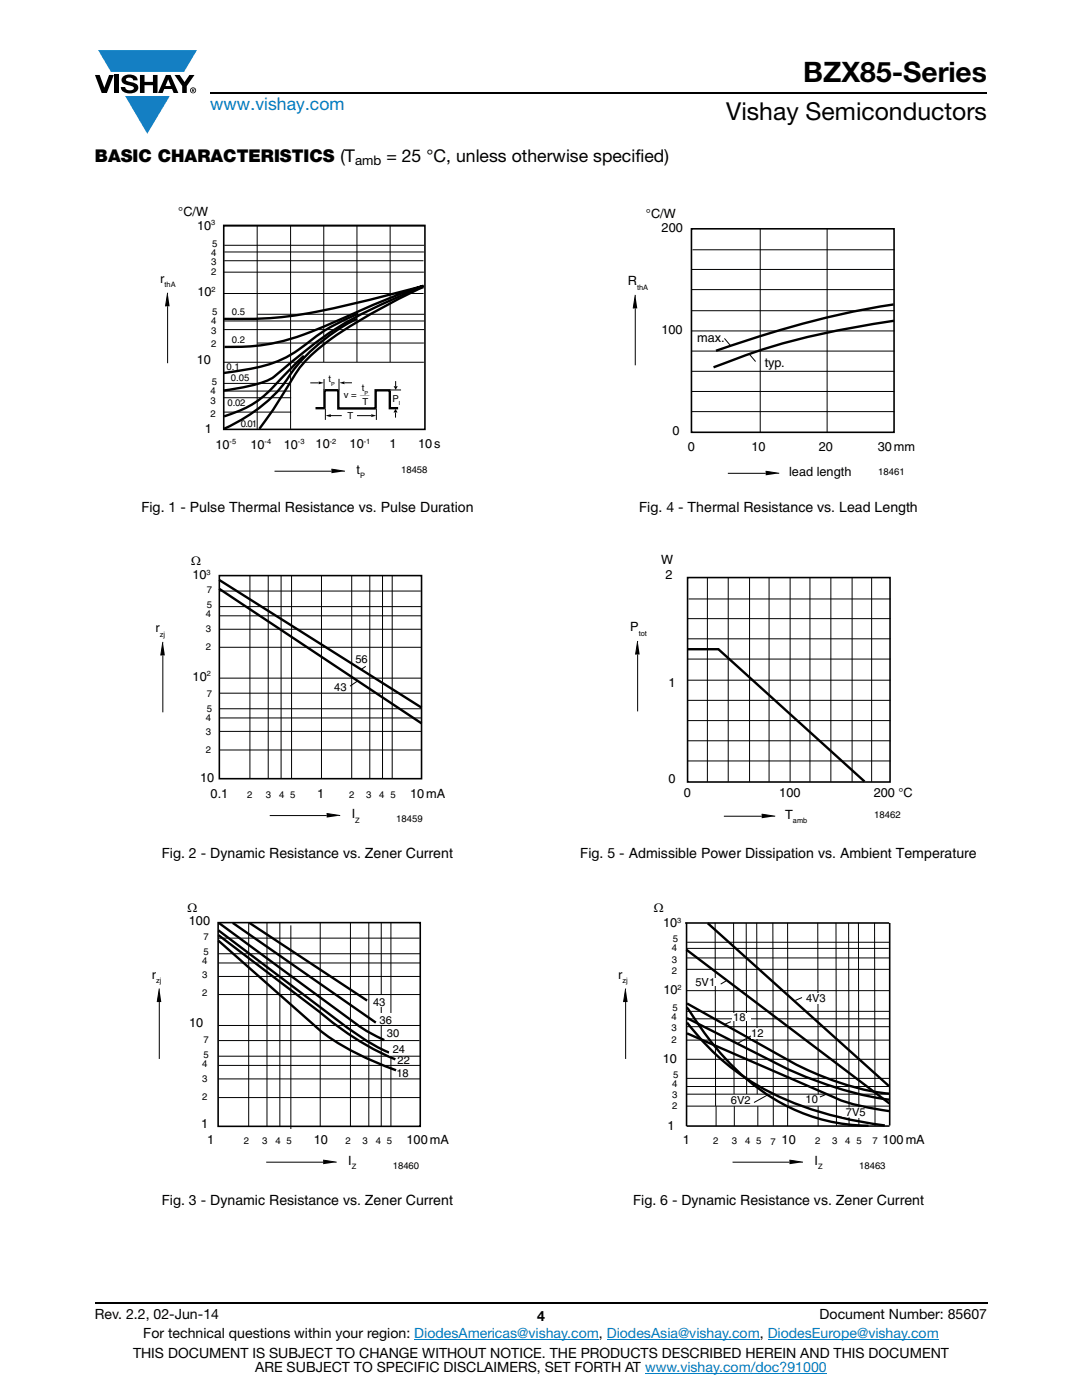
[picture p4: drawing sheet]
<svg xmlns="http://www.w3.org/2000/svg" width="216mm" height="279mm" viewBox="0 0 216 279" stroke-linecap="round" stroke-linejoin="round" font-family="sans-serif">
<g fill="#147fc3">
<path d="M19.6 10h19.7l-2.6 4.3h-1.1h-13.5z"/>
<path d="M25 19.2h8.9l-4.5 7.5z"/>
</g>
<g fill="#000">
<path d="M18.9 15h1l.9 2.5 1-2.5h.9l-1.4 3.6h-1zM22.9 15h.9v3.6h-.9zM24.6 15.3a2.1 2.1 0 0 1 2.8 .3l.1 .4h-.9a.79 .79 0 0 0-.7-.5 .79 .79 0 0 0-.8 .4l.3 .3 1 .2a1.08 1.08 0 0 1 1.2 1 1.08 1.08 0 0 1-1.1 1.2 1.73 1.73 0 0 1-2.4-1.2h.9a.96 .96 0 0 0 .8 .6 .96 .96 0 0 0 .9-.4 1.31 1.31 0 0 0-1.2-.6 1.03 1.03 0 0 1-1.1-.6 1.03 1.03 0 0 1 .2-1.1zM27.9 15h.9v1.3h1.7v-1.3h.9v3.6h-.9v-1.6h-1.7v1.6h-.9zM34.8 15h1.1l.9 1.4 1-1.4h1l-1.5 2.2v1.4h-.9v-1.4z"/>
<path d="M33.6 15.9l.5 1.3h-1.1zM33.1 15l-1.6 3.6h1l.3-.8h1.5l.3 .8h1l-1.6-3.6z"/>
<path d="M38.4 17.8h.2v.2h-.2zM38.3 17.7v.7h.1v-.3l.4 .3-.2-.3 .2-.2-.1-.2z"/>
<path d="M38.1 18a.46 .46 0 0 1 .9 0 .46 .46 0 0 1-.9 0zM37.9 18a.6 .6 0 0 0 1.2 0 .6 .6 0 0 0-1.2 0z"/>
</g>
<path d="M42 18.6h155M18.9 260h178.1" fill="none" stroke="#000" stroke-width=".36"/>
<path d="M82.7 267.3h36.8M121.1 267.3h30.5M128.7 274h36.3M153.2 267.3h34.1" fill="none" stroke="#007ec4" stroke-width=".2"/>
<path d="M44.8 49h39.8M44.6 72.3h40" fill="none" stroke="#000" stroke-width=".2"/>
<path d="M84.7 45l-40.1 .1" fill="none" stroke="#000" stroke-width=".32"/>
<path d="M63 81.5h1.7v-3.6h2.8v3.6h7.5v-3.6h2.8v3.6h1.6" fill="none" stroke="#000" stroke-width=".48"/>
<path d="M64.7 75.6v2.3z" fill="#fff"/>
<path d="M61.9 76.4h1.7M64.7 75.6v2.3M68.8 76.4h1.4" fill="none" stroke="#000" stroke-width=".2"/>
<path d="M63.6 76.1l1 .3-1 .3zM67.7 76.4l1-.3v.6z" fill="#000"/>
<path d="M67.6 75.6v2.2z" fill="#fff"/>
<path d="M67.6 75.6v2.2M71.2 83h2.9" fill="none" stroke="#000" stroke-width=".2"/>
<path d="M65 82.9l1-.2v.5zM74.1 82.7l1 .3-1 .2z" fill="#000"/>
<path d="M64.9 81.6v2.2z" fill="#fff"/>
<path d="M64.9 81.6v2.2" fill="none" stroke="#000" stroke-width=".2"/>
<path d="M75.1 81.6v2.2z" fill="#fff"/>
<path d="M75.1 81.6v2.2" fill="none" stroke="#000" stroke-width=".2"/>
<path d="M77.9 77.8h2.1z" fill="#fff"/>
<g fill="none" stroke="#000" stroke-width=".2">
<path d="M44.6 58.6h39.9M44.7 54.3h39.9M44.8 50.3h39.8M44.8 52h39.7M51.3 45.1v40.6M58 45.1v40.5M64.6 45.1v27.1M71.2 45.1v27.1M77.8 45.1v27.2M33.4 61.1v11.4M44.7 79.4h13.4M44.7 76.5h13.3"/>
<path d="M44.7 78h13.3M44.7 64.1h39.9M44.7 65.8h39.9M51.3 62.7h33.3M51.4 68.5h33.2M77.9 77.8h2.1M78.9 76.1v1M44.7 82.2h13.4M54.8 94h11.3M65.4 82.9h2.8M78.9 82.3v1M43.8 118h40.2"/>
<path d="M49.9 114.9v40.5M53.5 114.9v40.5M56.1 114.9v40.5M58.2 114.9v40.5M64.1 114.9v40.5M70.2 114.9v40.5M73.8 114.9v40.5M76.3 114.9v40.5M78.3 114.9v40.5M32.5 130.8v11.4M43.8 125.6h40.3M43.8 129.2h40.3"/>
<path d="M43.8 121.1h40.3M43.8 122.9h40.3M43.8 135.3h40.3M43.8 138.3h40.2M71.4 135.9l-1.6 1M73 133l-.9 .6M43.8 146h40.3M43.8 149.7h40.3M43.8 141.4h40.3M43.8 143.3h40.3M53.8 162.8h11.4M76.1 184.2v40.6"/>
<path d="M78 184.2v40.6"/>
</g>
<path d="M33.4 58.4l.4 2.7h-.8zM78.6 77.1h.8l-.5 .7zM66.1 93.6l2.7 .4-2.7 .4zM78.9 81.6l.4 .7h-.8zM32.5 128.1l.4 2.7h-.8zM65.2 162.3l2.7 .5-2.7 .4z" fill="#000"/>
<path d="M84.1 57.3a97.1 97.1 0 0 0-19.5 9.9l-3.9 3-4.3 3.6a11.2 11.2 0 0 1-6.4 3.2l-5.4 .9M84.5 57.3l-3.4 1.6a99.9 99.9 0 0 0-17.8 10.9 27.8 27.8 0 0 0-6.5 8.3l-2.3 3.7-2.7 3.8M44.7 63.6a82 82 0 0 0 24-2.6l15.8-4a255.9 255.9 0 0 0-21 8.7 41.1 41.1 0 0 1-18.7 3.5M60.6 71l-2.8 2.7a46.3 46.3 0 0 1-6.9 6.6l-2.5 1.4-3.7 1.4M71.3 63.6a36.1 36.1 0 0 0-14.6 12.9 32.4 32.4 0 0 1-11.9 9M71.5 62.6a42.1 42.1 0 0 0-11.9 7.2 25.2 25.2 0 0 1-12.2 4.2l-2.8 .5M43.7 117.5l40.4 26.9M43.7 115.7l40.4 25.5" fill="none" stroke="#000" stroke-width=".48"/>
<path d="M44.6 45h40.2v40.7h-40.2zM43.8 114.9h40.3v40.5h-40.3z" fill="none" stroke="#000" stroke-width=".32"/>
<path d="M33.2 58.4v2.7M66.1 93.8h2.7M32.3 128.1v2.7M65.2 162.6h2.7" fill="none" stroke="#000" stroke-width=".42"/>
<g fill="#fff">
<path d="M75.5 202.3h6.4v2.3h-6.4z"/>
<path d="M73.6 198.5h3.6v2.3h-3.6z"/>
</g>
<path d="M138 45.7h40.4v40.6h-40.4zM137.2 115.3h40.4v40.8h-40.4zM43.5 184.1h40.4v40.7h-40.4zM136.7 184.2h40.7M137 184.1v40.6M177.5 184.2v40.4M137 224.7h40.5" fill="none" stroke="#000" stroke-width=".32"/>
<g fill="none" stroke="#000" stroke-width=".2">
<path d="M138 57.8h40.5M138 53.8h40.5M138.2 49.8h40.3M151.7 45.6v40.7M165 45.6v40.7M126.8 61.5v11.4M138 66h40.5M138 78.1h40.5M138 74.1h40.5M138 70.1h40.5M138 62h40.5M144.5 67.5l1.3 1.5"/>
<path d="M149.5 70.7l1.3 1.5M138 82.1h40.5M145.2 94.5h7.6M137.4 119.5h40.3M141.2 115.3v40.7M145.3 115.3v40.7M149.6 115.3v40.7M153.5 115.3v40.7M157.7 115.3v40.7M161.6 115.3v40.7M165.8 115.3v40.7M170 115.3v40.7"/>
<path d="M173.9 115.3v40.7M127.2 130.6v11.4M137.2 135.7h40.5M137.2 123.5h40.5M137.2 127.5h40.5M137.2 139.8h40.5M137.2 131.5h40.5M137.2 151.9h40.5M137.2 147.8h40.5M137.2 143.8h40.5M144.4 162.9h7.6M31.8 200v11.3"/>
<path d="M43.5 194.9h40.3M43.6 198.5h40.3M43.6 190.3h40.2M43.6 192.2h40.2M43.6 187.2h40.1M49.6 184.2v40.6M53.3 184.2v40.6M55.8 184.2v40.6M58 184.7v40.6M63.9 184.1v40.7M69.9 184.1v40.7M73.6 184.1v40.7"/>
<path d="M137 197.7h40.5M137 193.5h40.5M137.1 188h40.4M137.1 191.2h40.3M142.7 184.2l.1 36.5M146.4 184.2l.1 34.1M148.9 184.2l.1 34.1M151 184.2l.1 34.2M154.2 184.2l.1 40.5M157.2 184.2v36.5M163.2 184.2l.1 34.2M166.8 184.2l.1 40.5"/>
<path d="M169.3 184.2l.1 40.6M171.3 184.2l.1 40.6M174.5 184.2l.1 40.5M43.5 215.3h40.3M43.6 219h40.3M43.6 210.8h40.2M43.6 204.7h40.2M43.6 212.6h40.2M43.6 207.7h40.1M137 211.4h40.5M137 207.6h40.5M137 218.4h40.5"/>
<path d="M137 216.8h40.5M137 215.2h40.5M137.1 203.3h40.5M137.1 204.9h40.5M53.1 231.9h11.4M137 220.8h40.5M142.9 220.8v3.9M146.5 220.8v3.9M157.2 220.8v3.9"/>
</g>
<path d="M78 204.7v6" fill="none" stroke="#fff" stroke-width=".6" stroke-linecap="butt"/>
<g fill="none" stroke="#000" stroke-width=".48">
<path d="M137.3 129.6h6.1l29.1 26.4M43.6 187.7l19.2 17a33 33 0 0 0 9.6 6.1l6.6 2.8M43.6 186.6l20.4 15.6a58 58 0 0 0 14.9 9.2M43.6 185.7l25.2 19a46.9 46.9 0 0 0 8.8 5.4M43.7 184.2l27.7 20.4a23.7 23.7 0 0 0 5.3 3M46.4 184.2l28.6 19.9M49.8 184.2l23.5 15.5M137 189.5l40.5 30.7M141.2 184.2l36.2 32.6M137 201l.3 .3a61.2 61.2 0 0 0 12.9 15.1 37.2 37.2 0 0 0 23.1 8.3M137.1 203.2l20.1 10.2a76.7 76.7 0 0 0 20.3 6.1M137.1 200.3l21.7 12.1a57 57 0 0 0 18.7 5.9"/>
<path d="M137.1 206.2l29.7 13a21.5 21.5 0 0 0 6.2 1.8l4.4 .7M137.1 204.1a49 49 0 0 0 26.5 17.8 81 81 0 0 0 13 2.7"/>
</g>
<path d="M126.6 58.9v2.6M152.8 94.3h2.7M127 127.9v2.7M152 162.7h2.7M31.6 197.3v2.7M64.5 231.7h2.7" fill="none" stroke="#000" stroke-width=".42"/>
<path d="M126.8 58.9l.4 2.6h-.9zM152.8 94l2.7 .5-2.7 .4zM127.2 127.9l.4 2.7h-.8zM152 162.5l2.7 .4-2.7 .4zM31.8 197.3l.4 2.7h-.8zM64.5 231.5l2.7 .4-2.7 .4z" fill="#000"/>
<path d="M142.9 70a201.2 201.2 0 0 1 35.4-9.2" fill="none" stroke="#000" stroke-width=".48" stroke-dasharray="37.7 .6 1.2 .6 1.2 37.7 .6 1.2 .6 1.2" stroke-linecap="butt"/>
<path d="M142.4 73.3a135.6 135.6 0 0 1 32.5-8.7l3.5-.6" fill="none" stroke="#000" stroke-width=".48" stroke-dasharray="38.6 .6 1.2 .6 1.2 38.6 .6 1.2 .6 1.2" stroke-linecap="butt"/>
<path d="M137.8 195.2h6v1.5h-6z" fill="#fff"/>
<path d="M144.9 195.8l-1.1 .6" fill="none" stroke="#000" stroke-width=".2"/>
<path d="M160.3 198.1h6.3v2.2h-6.3z" fill="#fff"/>
<path d="M160 199.1l-1.3 .5M145.8 203.9l-1.3 .6" fill="none" stroke="#000" stroke-width=".2"/>
<path d="M146 202.2h3.7v1.6h-3.7z" fill="#fff"/>
<path d="M149.9 206.7l-2.7 1.5" fill="none" stroke="#000" stroke-width=".2"/>
<path d="M149.8 205.2h3.1v2.2h-3.1z" fill="#fff"/>
<path d="M153.1 218.6l-2.6 1.4M164.9 218.4l-1.3 .5M151.2 220.8v3.9M163.2 220.8v3.9" fill="none" stroke="#000" stroke-width=".2"/>
<path d="M168.1 221h4.1v2.2l-4.1-.3z" fill="#fff"/>
<path d="M124.8 200v11.3M137 189.3h40.3M137 201.8h40.5M146.2 231.9h11.3" fill="none" stroke="#000" stroke-width=".2"/>
<path d="M124.6 197.3v2.7M157.5 231.7h2.7" fill="none" stroke="#000" stroke-width=".42"/>
<path d="M124.8 197.3l.4 2.7h-.8zM157.5 231.5l2.7 .4-2.7 .4z" fill="#000"/>
<text font-size="5.6" x="160.3" y="16.4">BZX85-Series</text>
<text font-size="4.9" x="144.9" y="24">Vishay Semiconductors</text>
<text font-size="3.5" fill="#007ec4" x="42" y="21.9">www.vishay.com</text>
<g font-size="3.5">
<text x="18.9" y="32.3">BASIC CHARACTERISTICS (T</text>
<text x="77.1" y="32.3">= 25 °C, unless otherwise specified)</text>
</g>
<g font-size="2.8">
<text x="28.2" y="102.1">Fig. 1 - Pulse Thermal Resistance vs. Pulse Duration</text>
<text x="127.6" y="102.1">Fig. 4 - Thermal Resistance vs. Lead Length</text>
<text x="32.3" y="171.3">Fig. 2 - Dynamic Resistance vs. Zener Current</text>
<text x="115.8" y="171.3">Fig. 5 - Admissible Power Dissipation vs. Ambient Temperature</text>
<text x="32.3" y="240.5">Fig. 3 - Dynamic Resistance vs. Zener Current</text>
<text x="126.3" y="240.4">Fig. 6 - Dynamic Resistance vs. Zener Current</text>
<text x="18.9" y="263.3">Rev. 2.2, 02-Jun-14</text>
<text x="107.2" y="263.6">4</text>
<text x="163.6" y="263.3">Document Number: 85607</text>
<text x="28.6" y="267.1">For technical questions within your region: DiodesAmericas@vishay.com, DiodesAsia@vishay.com, DiodesEurope@vishay.com</text>
<text x="26.5" y="271">THIS DOCUMENT IS SUBJECT TO CHANGE WITHOUT NOTICE. THE PRODUCTS DESCRIBED HEREIN AND THIS DOCUMENT</text>
<text x="50.9" y="273.8">ARE SUBJECT TO SPECIFIC DISCLAIMERS, SET FORTH AT www.vishay.com/doc?91000</text>
</g>
<text font-size="2.6" x="70.9" y="33">amb</text>
<g font-size="2.5">
<text x="35.6" y="43.1">°C/W</text>
<text x="39.3" y="45.8">10</text>
<text x="128.9" y="43.5">°C/W</text>
<text x="132" y="46.2">200</text>
<text x="32" y="56.5">r</text>
<text x="39.4" y="59.2">10</text>
<text x="125.3" y="56.9">R</text>
<text x="132" y="66.7">100</text>
<text x="139.1" y="68.2">max.</text>
<text x="39.3" y="72.6">10</text>
<text x="152.6" y="73.3">typ.</text>
<text x="40.9" y="86.4">1</text>
<text x="43" y="89.5">10</text>
<text x="50" y="89.5">10</text>
<text x="56.6" y="89.5">10</text>
<text x="63" y="89.5">10</text>
<text x="69.8" y="89.5">10</text>
<text x="77.7" y="89.5">1</text>
<text x="83.4" y="89.5">10s</text>
<text x="134.2" y="86.8">0</text>
<text x="137.3" y="90">0</text>
<text x="150" y="90">10</text>
<text x="163.4" y="89.9">20</text>
<text x="175.1" y="89.9">30mm</text>
<text x="71.1" y="94.6">t</text>
<text x="157.5" y="95">lead length</text>
<text x="38.1" y="112.8">Ω</text>
<text x="131.9" y="112.6">W</text>
<text x="38.4" y="115.5">10</text>
<text x="132.8" y="115.6">2</text>
<text x="31" y="126.2">r</text>
<text x="125.8" y="126">P</text>
<text x="38.4" y="135.8">10</text>
<text x="133.4" y="137">1</text>
<text x="39.9" y="156">10</text>
<text x="42" y="159.2">0.1</text>
<text x="63.3" y="159.2">1</text>
<text x="81.8" y="159.2">10mA</text>
<text x="133.4" y="156.2">0</text>
<text x="136.5" y="159">0</text>
<text x="155.5" y="159">100</text>
<text x="174.3" y="159">200 °C</text>
<text x="70.2" y="163.3">I</text>
<text x="156.7" y="163.5">T</text>
<text x="37.4" y="181.9">Ω</text>
<text x="37.7" y="184.7">100</text>
<text x="130.5" y="181.9">Ω</text>
<text x="132.3" y="185">10</text>
<text x="30.3" y="195.4">r</text>
<text x="123.4" y="195.4">r</text>
<text x="132.4" y="198.3">10</text>
<text x="37.7" y="205">10</text>
<text x="132.3" y="212.2">10</text>
<text x="40.2" y="225.2">1</text>
<text x="133.2" y="225.5">1</text>
<text x="41.3" y="228.4">1</text>
<text x="62.6" y="228.4">10</text>
<text x="69.5" y="232.5">I</text>
<text x="81.1" y="228.4">100mA</text>
<text x="136.3" y="228.4">1</text>
<text x="156" y="228.4">10</text>
<text x="162.5" y="232.5">I</text>
<text x="176.1" y="228.4">100mA</text>
</g>
<g font-size="2.2">
<text x="66.7" y="137.8">43</text>
<text x="70.9" y="132.3">56</text>
<text x="138.8" y="196.7">5V1</text>
<text x="74.5" y="200.7">43</text>
<text x="146.3" y="203.7">18</text>
<text x="160.8" y="200">4V3</text>
<text x="75.7" y="204.4">36</text>
<text x="77.2" y="207">30</text>
<text x="149.9" y="207">12</text>
<text x="78.4" y="210.1">24</text>
<text x="79.1" y="215">18</text>
<text x="79.3" y="212.4">22</text>
<text x="145.8" y="220.4">6V2</text>
<text x="160.8" y="220.2">10</text>
<text x="168.8" y="222.8">7V5</text>
</g>
<g font-size="1.9">
<text x="42.1" y="51">4</text>
<text x="42.1" y="52.9">3</text>
<text x="42.3" y="49.2">5</text>
<text x="42.1" y="54.9">2</text>
<text x="42.1" y="64.7">4</text>
<text x="42.3" y="62.9">5</text>
<text x="46.3" y="62.9">0.5</text>
<text x="42.1" y="69.2">2</text>
<text x="42.1" y="66.6">3</text>
<text x="46.3" y="68.5">0.2</text>
<text x="42.2" y="76.8">5</text>
<text x="45.2" y="73.8">0.1</text>
<text x="46.1" y="76.1">0.05</text>
<text x="65.5" y="76.3">t</text>
<text x="42" y="83.2">2</text>
<text x="42" y="78.6">4</text>
<text x="42" y="80.5">3</text>
<text x="45.4" y="81.1">0.02</text>
<text x="68.6" y="79.5">v =</text>
<text x="69.3" y="83.6">T</text>
<text x="72.2" y="78.1">t</text>
<text x="72.3" y="80.9">T</text>
<text x="78.3" y="80.2">P</text>
<text x="48.1" y="85.2">0.01</text>
<text x="80" y="94.4">18458</text>
<text x="175.2" y="94.8">18461</text>
<text x="41.3" y="118.4">7</text>
<text x="41.1" y="123.2">4</text>
<text x="41.3" y="121.4">5</text>
<text x="41.1" y="129.7">2</text>
<text x="41.1" y="126.1">3</text>
<text x="41.1" y="143.9">4</text>
<text x="41.3" y="142.1">5</text>
<text x="41.3" y="139">7</text>
<text x="41.1" y="146.7">3</text>
<text x="41.1" y="150.3">2</text>
<text x="49.3" y="159.2">2</text>
<text x="53" y="159.2">3</text>
<text x="55.7" y="159.2">4</text>
<text x="57.9" y="159.2">5</text>
<text x="69.7" y="159.2">2</text>
<text x="73" y="159.2">3</text>
<text x="75.7" y="159.2">4</text>
<text x="77.9" y="159.2">5</text>
<text x="79.1" y="164.1">18459</text>
<text x="174.5" y="163.3">18462</text>
<text x="40.6" y="190.6">5</text>
<text x="40.6" y="187.5">7</text>
<text x="134.1" y="189.9">4</text>
<text x="134.3" y="188.1">5</text>
<text x="40.4" y="192.4">4</text>
<text x="40.4" y="195.3">3</text>
<text x="134.1" y="194.4">2</text>
<text x="134.1" y="192.1">3</text>
<text x="40.4" y="198.9">2</text>
<text x="134" y="203.6">4</text>
<text x="134.2" y="201.8">5</text>
<text x="40.6" y="208.2">7</text>
<text x="134" y="208.2">2</text>
<text x="134" y="205.8">3</text>
<text x="40.4" y="213">4</text>
<text x="40.4" y="215.9">3</text>
<text x="40.6" y="211.2">5</text>
<text x="134.3" y="215.1">5</text>
<text x="40.4" y="219.5">2</text>
<text x="134.1" y="221.4">2</text>
<text x="134.1" y="216.9">4</text>
<text x="134.1" y="219.1">3</text>
<text x="48.6" y="228.4">2</text>
<text x="52.3" y="228.4">3</text>
<text x="55" y="228.4">4</text>
<text x="57.2" y="228.4">5</text>
<text x="68.9" y="228.4">2</text>
<text x="72.3" y="228.4">3</text>
<text x="75" y="228.4">4</text>
<text x="77.2" y="228.4">5</text>
<text x="78.4" y="233.3">18460</text>
<text x="142.3" y="228.4">2</text>
<text x="146" y="228.4">3</text>
<text x="148.7" y="228.4">4</text>
<text x="150.9" y="228.4">5</text>
<text x="153.7" y="228.5">7</text>
<text x="162.6" y="228.4">2</text>
<text x="166" y="228.4">3</text>
<text x="168.7" y="228.4">4</text>
<text x="170.9" y="228.4">5</text>
<text x="171.4" y="233.3">18463</text>
<text x="174.1" y="228.4">7</text>
</g>
<g font-size="1.5">
<text x="42.2" y="45">3</text>
<text x="32.8" y="57.4">thA</text>
<text x="42.2" y="58.3">2</text>
<text x="127.1" y="57.8">thA</text>
<text x="45.8" y="88.7">-5</text>
<text x="52.8" y="88.7">-4</text>
<text x="59.5" y="88.7">-3</text>
<text x="65.8" y="88.7">-2</text>
<text x="72.6" y="88.7">-1</text>
<text x="71.8" y="95.5">P</text>
<text x="41.2" y="114.7">3</text>
<text x="31.9" y="127">zj</text>
<text x="127.5" y="126.9">tot</text>
<text x="41.3" y="135">2</text>
<text x="70.9" y="164.2">Z</text>
<text x="158.2" y="164.3">amb</text>
<text x="135.1" y="184.1">3</text>
<text x="31.2" y="196.2">zj</text>
<text x="124.2" y="196.2">zj</text>
<text x="135.2" y="197.5">2</text>
<text x="70.2" y="233.4">Z</text>
<text x="163.2" y="233.4">Z</text>
</g>
<g font-size="1.1">
<text x="66.1" y="76.9">P</text>
<text x="71.9" y="78.8">___</text>
<text x="72.7" y="78.7">P</text>
<text x="79.6" y="80.9">I</text>
</g>
</svg>
